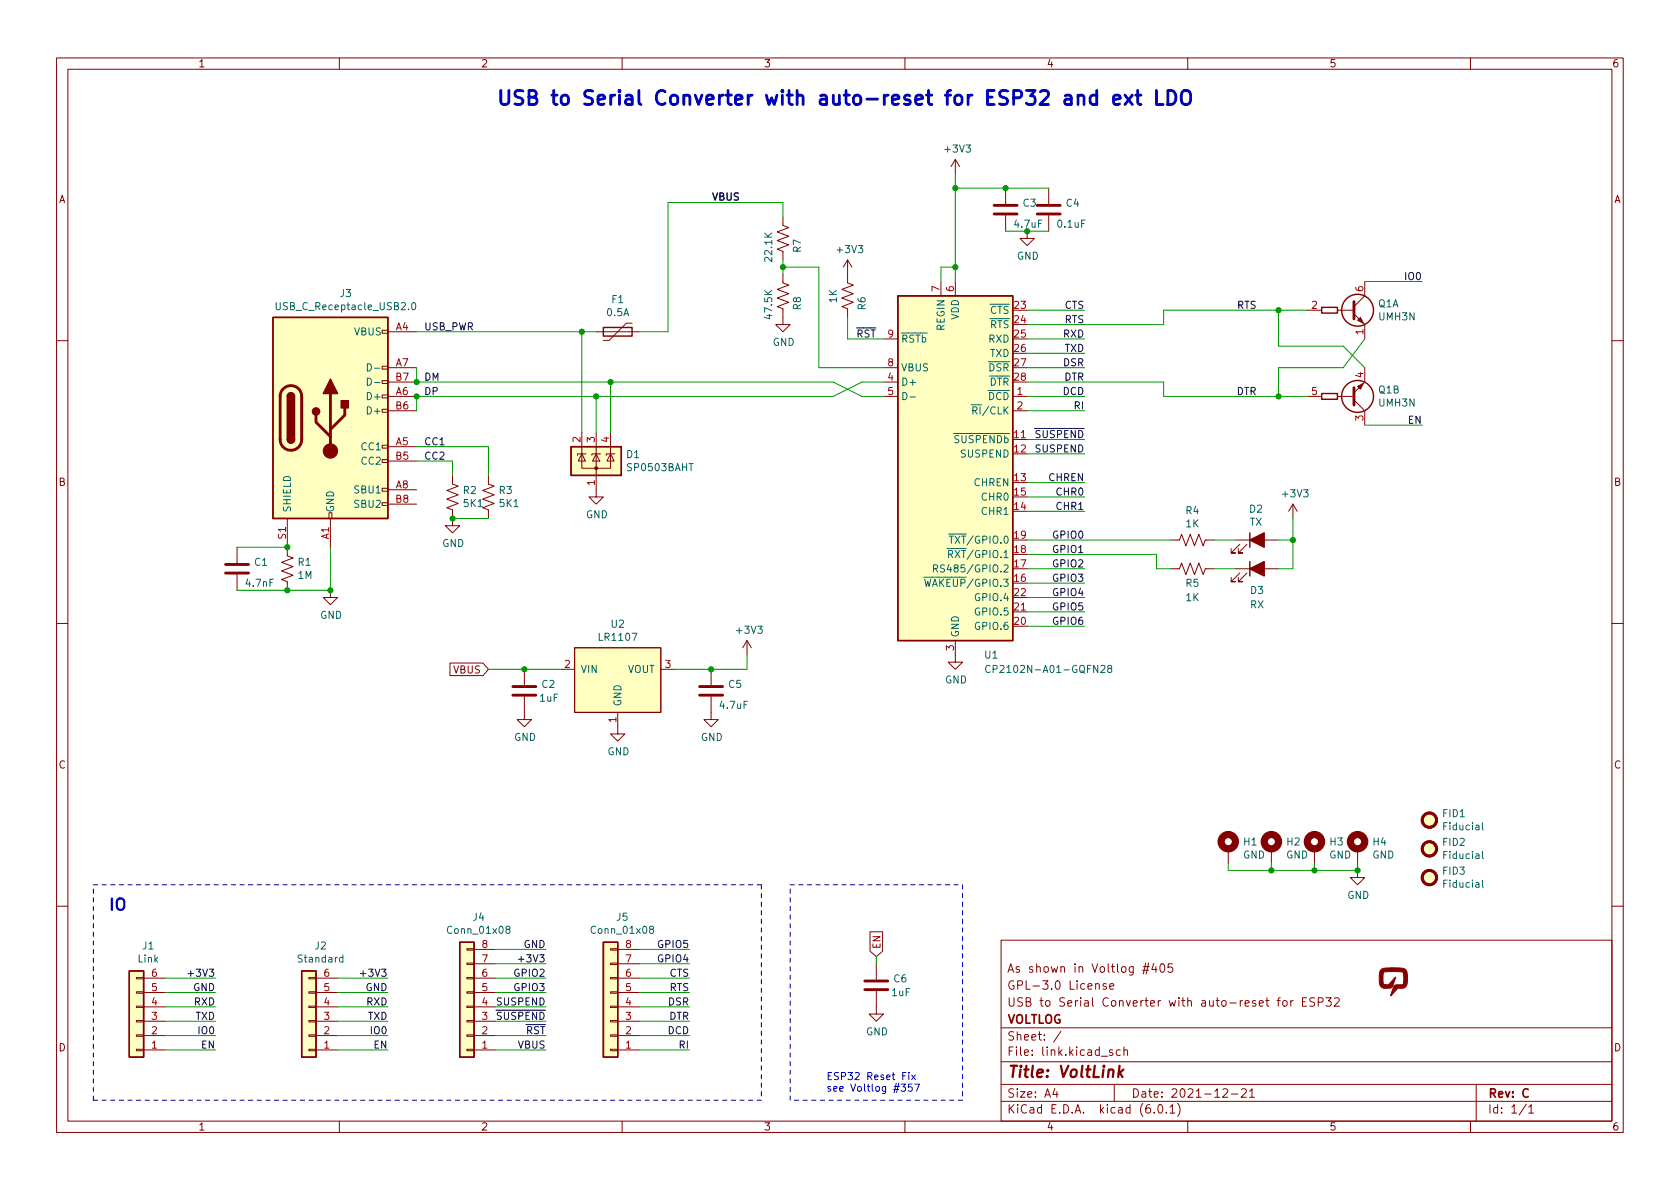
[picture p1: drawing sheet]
<svg xmlns="http://www.w3.org/2000/svg" width="297mm" height="210mm" viewBox="0 0 297 210" stroke-linecap="round" stroke-linejoin="round" font-family="sans-serif">
<g fill="none" stroke="#840000" stroke-width=".18">
<path d="M10 10.2h277v190.1h-277zM12 12.2h273v186.1h-273zM60 10.2v2M110 10.2v2M160 10.2v2M210 10.2v2M260 10.2v2M138.4 38.3v1.6l1 .4-2 .7 2 .8-2 .7 2 .8-2 .8 1 .3v1.6M168.9 28.2l-.8 1.3M168.9 28.2v2.5M168.9 28.2l.8 1.3M177.8 33.3v2.8"/>
<path d="M177.8 38.1v2.8M185.4 33.3v2.8M185.4 38.1v2.8M67.6 58.4h1v.5h-1zM68.6 58.7h5.1M105.4 58.7h7.6M111.8 57.1h-1.1l-3 3.1h-1M138.4 48.5v1.5l1 .4-2 .8 2 .7-2 .8 2 .8-2 .7 1 .4v2.8h1.3l-1.3 1.3-1.2-1.3h1.2M149.9 46v4l1 .4-2.1 .8 2.1 .7-2.1 .8 2.1 .8-2.1 .7 1.1 .4v1.5M149.9 46l-.8 1.2M149.9 46l.7 1.2M156.2 59.9h2.5"/>
<path d="M166.4 49.8v2.5M168.9 49.8v2.5M181.6 40.9v1.3h1.3l-1.3 1.2-1.3-1.2h1.3M231.1 54.9h2.6M236.5 54.9h2.9M239.4 55.5l1.9 1.9v2.5M241.3 49.8v2.5l-1.9 1.9M10 60.2h2M67.6 78.7h1v.5h-1zM67.6 72.4h1v.5h-1zM67.6 69.8h1v.6h-1zM67.6 67.3h1v.5h-1z"/>
<path d="M67.6 64.8h1v.5h-1zM68.6 79h5.1M68.6 70.1h5.1M68.6 65h5.1M68.6 72.6h5.1M68.6 67.6h5.1M102.9 76.4v3.9M105.4 76.4v11.5h1.3l-1.3 1.2-1.3-1.2h1.3M107.9 76.4v3.9M156.2 70.1h2.5M156.2 65h2.5M156.2 67.6h2.5"/>
<path d="M179.1 70.1h2.5M179.1 72.6h2.5M231.1 70.1h2.6M236.5 70.1h2.9M239.4 70.7l1.9 1.9v2.6M241.3 65v2.6l-1.9 1.9M285 60.2h2M41.9 96.8v2.8M50.8 91.7v6.6l1 .4-2 .7 2 .8-2 .8 2 .7-2 .8 1 .4v1.5M58.2 90.7h.5v1h-.5zM58.4 91.7v5.1M67.6 88.9h1v.5h-1z"/>
<path d="M67.6 86.4h1v.5h-1zM67.6 81.3h1v.5h-1zM68.6 86.6h5.1M68.6 81.5h5.1M68.6 89.1h5.1M80 84.1v1.5l1 .4-2 .7 2 .8-2 .8 2 .7-2 .8 1 .4v2.8h1.3l-1.3 1.2-1.3-1.2h1.3M86.4 84.1v1.5l1 .4-2.1 .7 2.1 .8-2.1 .8 2.1 .7-2.1 .8 1.1 .4v1.5M102.9 80.3v2.5h5v-2.5M102.9 80.3l.6 1.2h-1.3zM103.6 80.3h-1.5v.2M105.4 80.3l.6 1.2h-1.2zM106.2 80.3h-1.6v.2"/>
<path d="M107.9 80.3l.7 1.2h-1.3zM108.7 80.3h-1.5v.2M207 95.5h1.5l.4-1 .8 2 .7-2 .8 2 .8-2 .7 2 .4-1h1.5M218.4 95.5h7.7M219.2 96.3l-1.5 1.5h.7h-.7v-.8M220.5 96.3l-1.6 1.5h.8h-.8v-.8M228.6 89.1l-.8 1.3M228.6 89.1v2.6M228.6 89.1l.8 1.3M10 110.2h2M41.9 101.6v2.8M58.4 104.4v1.3h1.3l-1.3 1.2-1.3-1.2h1.3"/>
<path d="M79.6 117.2h5.8l1 1.2-1 1.1h-5.8zM92.7 118.4v2.8M99.1 118.4h2.5M101.6 114.5h15.2v11.5h-15.2zM116.8 118.4h2.6M125.7 118.4v2.8M132.1 113.3l-.8 1.2M132.1 113.3v2.5M132.1 113.3l.7 1.2M168.9 113.3v3.8h1.3l-1.3 1.3-1.3-1.3h1.3M179.1 108.2h2.5M207 100.6h1.5l.4-1 .8 2 .7-2 .8 2 .8-2 .7 2 .4-1h1.5"/>
<path d="M218.4 100.6h7.7M219.2 101.3l-1.5 1.6h.7h-.7v-.8M220.5 101.3l-1.6 1.6h.8h-.8v-.8M285 110.2h2M92.7 123.2v4h1.3l-1.3 1.3-1.3-1.3h1.3M109.2 126v3.8h1.3l-1.3 1.3-1.3-1.3h1.3M125.7 123.2v4h1.3l-1.3 1.3-1.2-1.3h1.2M217.2 150.1v2.5M224.8 150.1v2.5M232.4 150.1v2.5M240 153.9v1.3h1.3l-1.3 1.3-1.2-1.3h1.2M240 150.1v2.5"/>
<path d="M10 160.2h2M24.1 172.8h1.3v.3h-1.3zM24.1 175.4h1.3v.2h-1.3zM24.1 177.9h1.3v.3h-1.3zM25.4 178h3.8M25.4 175.5h3.8M25.4 173h3.8M54.6 172.8h1.3v.3h-1.3zM54.6 175.4h1.3v.2h-1.3zM54.6 177.9h1.3v.3h-1.3zM55.9 178h3.8M55.9 175.5h3.8"/>
<path d="M55.9 173h3.8M82.5 167.8h1.3v.2h-1.3zM82.5 170.3h1.3v.3h-1.3zM82.5 172.8h1.3v.3h-1.3zM82.5 175.4h1.3v.2h-1.3zM82.5 177.9h1.3v.3h-1.3zM83.8 178h3.8M83.8 175.5h3.8M83.8 173h3.8M83.8 170.4h3.8M83.8 167.9h3.8M107.9 167.8h1.3v.2h-1.3z"/>
<path d="M107.9 170.3h1.3v.3h-1.3zM107.9 172.8h1.3v.3h-1.3zM107.9 175.4h1.3v.2h-1.3zM107.9 177.9h1.3v.3h-1.3zM109.2 178h3.8M109.2 175.5h3.8M109.2 173h3.8M109.2 170.4h3.8M109.2 167.9h3.8M153.8 164.8h2.3v3.4l-1.2 1-1.1-1zM154.9 175.3v4h1.3l-1.3 1.3-1.2-1.3h1.2M154.9 170.4v2.8"/>
<path d="M177 166.3h108v32h-108zM193.7 174.1l.2-.2 .4 .1 .1 .9M195.6 174l-.4-.1-.2 .2 .1 .3 .5 .1v.4h-.6M196.2 174.4l.7-.1v-.3l-.5-.1-.2 .2 .1 .8h.6M202 171.6h1.1M202.1 170.9h1.1M202.6 170.3l-.5 1.9M203.1 170.3l-.5 1.9M204 170.4l-.4 1h1M204.4 170.9v1M205.2 170.6l.2-.2a.81 .81 0 0 1 .6 .7 .81 .81 0 0 1-.3 .8h-.1a.81 .81 0 0 1-.4-1.3zM207.3 170.4h-.7l-.1 .7 .2-.1 .5 .1 .2 .2-.1 .5-.2 .1-.6-.1"/>
<path d="M225.8 176.9h.6M226.4 176.4l-.4 .2v1.3M226.9 177l.4-.1 .3 .3v.4l-.3 .3h-.4l-.1-.3v-.4zM228.2 176.9v1M228.6 176.9l-.2 .1-.2 .2M230.3 177.1h.5M231 176.4h-.7v1.5h.7M232.4 176.5l-.5-.1-.3 .3 .1 .4 .7 .3v.4l-.3 .1h-.5M233.1 177.2l.7-.1 .1-.2v-.3l-.3-.2h-.5v1.5M234.4 176.4h1l-.5 .6 .4 .1v.7l-.2 .1h-.5l-.2-.1M235.9 176.6l.6-.2 .2 .2 .1 .3-.9 1h.9M285 160.2h2"/>
<path d="M24.1 180.5h1.3v.2h-1.3zM24.1 183h1.3v.3h-1.3zM24.1 185.5h1.3v.3h-1.3zM25.4 185.7h3.8M25.4 183.1h3.8M25.4 180.6h3.8M54.6 180.5h1.3v.2h-1.3zM54.6 183h1.3v.3h-1.3zM54.6 185.5h1.3v.3h-1.3zM55.9 185.7h3.8M55.9 183.1h3.8M55.9 180.6h3.8"/>
<path d="M60 198.3v2M82.5 180.5h1.3v.2h-1.3zM82.5 183h1.3v.3h-1.3zM82.5 185.5h1.3v.3h-1.3zM83.8 185.7h3.8M83.8 183.1h3.8M83.8 180.6h3.8M107.9 180.5h1.3v.2h-1.3zM107.9 183h1.3v.3h-1.3zM107.9 185.5h1.3v.3h-1.3zM109.2 185.7h3.8M109.2 183.1h3.8"/>
<path d="M109.2 180.6h3.8M110 198.3v2M160 198.3v2M177 194.8h108M177 191.8h108M177 187.8h108M177 181.8h108M186.5 192.5l-.4 1h1M186.9 193v1M187.6 182.4l-1.3 1.9M196.7 185.7l-.3-.1-.3 .2 .1 .3 .5 .1v.4h-.6M197 191.8v3"/>
<path d="M198.1 185.7l-.5-.1-.2 .3v.4l.1 .3h.6M198.7 185.8l.2-.2 .4 .1 .1 .9M198.7 185.1v1.5M204.1 196.7v.1M204.9 195.4l.2-.1a.81 .81 0 0 1 .6 .7 .81 .81 0 0 1-.3 .8h-.2a.81 .81 0 0 1-.6-.6 .81 .81 0 0 1 .3-.8zM206.2 196.7v.1M206.9 195.8l.4-.5v1.5M206.9 196.8h.8M208.2 195.1a1.72 1.72 0 0 1 0 2.3M210 198.3v2M216.2 192.7l.6-.2 .2 .2 .1 .3-1 1h1M217.7 193.5h1.2"/>
<path d="M219.5 192.7l.6-.2 .2 .2 .1 .3-1 1h1M220.9 193l.5-.5v1.5M220.9 194h.9M260 198.3v2M261 191.8v6.5M269.9 195.3l-1.3 1.9M270.3 195.8l.4-.5v1.5M270.3 196.8h.9"/>
</g>
<path d="M198 188.5l-.3 2M198 189.7l.5 .8M198.6 189.1l-.8 .8" fill="none" stroke="#840000" stroke-width=".4"/>
<g fill="none" stroke="#840000" stroke-width=".25">
<path d="M48.3 56.1h20.3v35.6h-20.3zM106.7 57.9h5.1v1.5h-5.1zM158.7 52.3h20.4v61h-20.4zM233.7 54.4h2.8v1h-2.8zM50.8 77.7a.64 .64 0 0 0 .6 .7 .64 .64 0 0 0 .7-.7M50.8 70.1a.64 .64 0 0 1 .6-.6 .64 .64 0 0 1 .7 .6M101 79h8.9v5.1h-8.9zM233.7 69.6h2.8v1h-2.8zM221 94.2v2.6M221 99.3v2.5M22.9 171.7h2.5v15.2h-2.5zM53.3 171.7h2.6v15.2h-2.6z"/>
<path d="M81.3 166.6h2.5v20.3h-2.5zM106.7 166.6h2.5v20.3h-2.5z"/>
<circle cx="240" cy="54.9" r="2.82"/>
<circle cx="240" cy="70.1" r="2.82"/>
</g>
<g fill="#840000" stroke="#840000" stroke-width=".25">
<path d="M221 95.5l2.5-1.3v2.6z"/>
<path d="M50.8 77.7h1.3a.64 .64 0 0 1-.7 .7 .64 .64 0 0 1-.6-.7z"/>
<path d="M50.8 70.1h1.3v7.6h-1.3z"/>
<path d="M51 69.7a.64 .64 0 0 1 .7-.2 .64 .64 0 0 1 .4 .6h-1.3z"/>
<path d="M58.4 67.1l1.3 2.5h-2.6z"/>
<path d="M60.3 70.9h1.3v1.2h-1.3z"/>
<path d="M221 100.6l2.5-1.3v2.5z"/>
<circle cx="55.9" cy="72.8" r=".63"/>
</g>
<g fill="none" stroke="#840000" stroke-width=".51">
<path d="M175.8 37.8h4M175.8 36.3h4M183.4 37.8h4.1M183.4 36.3h4.1M239.4 53.3v3.1M50.1 68.8a1.91 1.91 0 0 1 2.1-.5 1.91 1.91 0 0 1 1.1 1.8v7.6a1.91 1.91 0 0 1-1.9 1.9 1.91 1.91 0 0 1-1.9-1.9v-7.8l.2-.6zM55.9 73.4v1.3l2.5 2.5M58.4 69.6v10.2M61 72.1v1.3l-2.6 2.5M239.4 68.6v3M39.9 99.8h4M39.9 101.3h4"/>
<path d="M90.7 122.9h4M90.7 121.4h4M123.7 122.9h4.1M123.7 121.4h4.1M152.9 175h4.1M152.9 173.5h4.1"/>
<circle cx="252.7" cy="145" r="1.27"/>
<circle cx="252.7" cy="150.1" r="1.27"/>
<circle cx="252.7" cy="155.2" r="1.27"/>
</g>
<g fill="#ffffc2" stroke="#ffffc2" stroke-width=".18">
<path d="M48.3 56.1h20.3v35.6h-20.3z"/>
<path d="M81.3 166.6h2.5v20.3h-2.5z"/>
<path d="M22.9 171.7h2.5v15.2h-2.5z"/>
<path d="M101 79h8.9v5.1h-8.9z"/>
<path d="M53.3 171.7h2.6v15.2h-2.6z"/>
<path d="M101.6 114.5h15.2v11.5h-15.2z"/>
<path d="M106.7 166.6h2.5v20.3h-2.5z"/>
<path d="M158.7 52.3h20.4v61h-20.4z"/>
<circle cx="252.7" cy="145" r="1.27"/>
<circle cx="252.7" cy="150.1" r="1.27"/>
<circle cx="252.7" cy="155.2" r="1.27"/>
</g>
<g fill="#840000" stroke="#840000" stroke-width=".18">
<path d="M240 56.6l.5-.5 .5 1z"/>
<path d="M240 68.3l1-.5-.5 1z"/>
<path d="M244.2 171.4l.4-.2h.6h2.3a1.13 1.13 0 0 1 1.3 1.2v1.5a.89 .89 0 0 1-.9 .9h-.8l-1.2 1.3 .3-.9a1.07 1.07 0 0 1 .7-1.1h1.1a2.61 2.61 0 0 0 .1-1.9 .39 .39 0 0 0-.6-.4h-1.8l-1 .1-.2 .6 .1 1.2a.39 .39 0 0 0 .4 .4h.5l1.2-1.3-.4 1.5-.3 .3a2.25 2.25 0 0 1-1.8-.1l-.3-.5v-1.6l.1-.7z"/>
<circle cx="58.4" cy="79.8" r="1.27"/>
<circle cx="105.4" cy="82.8" r=".25"/>
</g>
<g fill="none" stroke="#006464" stroke-width=".18">
<path d="M48.8 53.5v1l.3 .3 .3-.1 .2-.2v-1M73 53.6l.1-.1a.68 .68 0 0 1 .4 .6 .68 .68 0 0 1-.4 .7 .84 .84 0 0 1-.1-1.2zM64.9 64.3a.64 .64 0 0 1 .8 .7 .64 .64 0 0 1-.8 .6zM64.9 66.9a.64 .64 0 0 1 .8 .6 .64 .64 0 0 1-.8 .6zM66.2 65.1h1M66.2 67.6h1M159.6 69.4a.64 .64 0 0 1 .8 .6 .64 .64 0 0 1-.8 .7zM160.9 70.2h1M167 99.9h-.5l-.2 .1v.4l.6 .2 .1 .3-.2 .3-.5-.1M165.1 100.5h.6l.1-.2-.1-.3-.6-.1v1.3M165.4 100.5l.4 .7M175 117.8a.6 .6 0 0 0-.8 .4 .6 .6 0 0 0 .6 .7l.2-.1"/>
<path d="M196.1 118.2l-.2-.2v-.2l.2-.1h.4l.1 .2-.1 .2-.5 .2-.1 .1v.4l.2 .1h.4l.1-.2-.1-.4-.2-.1M262.1 145.5v1.1l.2 .1M262.1 150.6v1l.2 .2M262.1 155.6v1.1l.2 .2M60.6 169.4l-.3-.1-.3 .2 .1 .6h.5M60.6 168.9v1.2M89.7 164.3l-.3-.2 .1-.2 .2-.1h.3l.2 .2-.1 .2-.5 .2-.2 .2v.2l.3 .3 .3-.1 .2-.2-.1-.3-.2-.2M115.1 164.3l-.3-.2 .1-.2 .2-.1h.3l.2 .2-.1 .2-.5 .2-.2 .2v.2l.3 .3 .3-.1 .2-.2-.1-.3-.2-.2"/>
</g>
<g fill="none" stroke="#840000" stroke-width="1.3">
<circle cx="217.2" cy="148.8" r="1.27"/>
<circle cx="224.8" cy="148.8" r="1.27"/>
<circle cx="232.4" cy="148.8" r="1.27"/>
<circle cx="240" cy="148.8" r="1.27"/>
</g>
<path d="M33.2 172.2h1M63.7 172.2h1M91.7 169.6h.9" fill="none" stroke="#0f0f0f" stroke-width=".18"/>
<path d="M193.9 16.9l-.7-.1-.5 .5v.7l.3 .4 .2 .1 .7-.1M193.9 16v2.5M196.9 17.7l1.2-.3-.1-.5-.8-.1-.3 .4v.9l.1 .3 .2 .1 .8-.1M198.9 16.8l1.3 1.7M200.2 16.8l-1.3 1.7M200.8 16.8h.9M201.2 16v2.1l.1 .3 .4 .1M204.5 16v2.5h1.2M206.5 16a1.31 1.31 0 0 1 1.4 .8 1.31 1.31 0 0 1-.5 1.6l-.9 .1zM209 16.3a.83 .83 0 0 1 .9-.3 .83 .83 0 0 1 .6 .8v.9a.83 .83 0 0 1-.8 .8 .83 .83 0 0 1-.8-.8z" fill="none" stroke="#0000c2" stroke-width=".5"/>
<path d="M159.3 191.7h.8l-.4 .5 .3 .1v.5l-.1 .2-.6-.2M160.2 189.7h-.6v1.2M160.7 189.7v.1M160.7 190.1v.8M161.2 190.1l.7 .8M161.2 191.7h-.6v.6l.2-.1h.4l.1 .2-.1 .4-.1 .2-.5-.2M161.7 191.7h.9l-.6 1.3M161.9 190.1l-.7 .8" fill="none" stroke="#0000c2" stroke-width=".18"/>
<path d="M16.5 156.5h118.1M134.6 156.5v38.1M139.7 156.5h30.5M170.2 156.5v38.1M16.5 194.6v-38.1M134.6 194.6h-118.1M139.7 194.6v-38.1M170.2 194.6h-30.5" fill="none" stroke="#0000c2" stroke-width=".18" stroke-dasharray=".8 .8"/>
<g fill="none" stroke="#009600" stroke-width=".18">
<path d="M138.4 38.3v-2.5h-20.3v22.9h-5.1M168.9 30.7v19.1M168.9 33.3h16.5M73.7 58.7h31.7M102.9 58.7v17.7M138.4 47.2h6.4v17.8h11.4M138.4 46v2.5M149.9 56.1v3.8h6.3M168.9 47.2h-2.5v2.6M177.8 40.9h7.6M181.6 54.9h10.2M181.6 59.9h10.2"/>
<path d="M226.1 54.9v6.3h11.4l3.8 3.8M231.1 54.9h-25.4v2.5h-24.1M241.3 59.9l-3.8 5.1h-11.4v5.1M241.3 49.8h10.2M73.7 65v2.6h73.6l5.1 2.5h3.8M73.7 79h12.7v5.1M105.4 70.1v6.3M107.9 67.6v8.8M156.2 67.6h-3.8l-5.1 2.5h-73.6v2.5M181.6 70.1h10.2M181.6 67.6h24.1v2.5h25.4M181.6 65h10.2"/>
<path d="M181.6 72.6h10.2M181.6 77.7h10.2M181.6 62.5h10.2M241.3 75.2h10.2M41.9 96.8h8.9M58.4 96.8v7.6h-16.5M73.7 81.5h6.3v2.6M80 91.7h6.4M181.6 95.5h25.4M181.6 98h22.9v2.6h2.5M181.6 90.4h10.2M181.6 80.3h10.2"/>
<path d="M181.6 85.3h10.2M181.6 87.9h10.2M214.6 95.5h3.8M226.1 95.5h2.5M228.6 91.7v8.9h-2.5M86.4 118.4h12.7M132.1 115.8v2.6h-12.7M181.6 100.6h10.2M181.6 103.1h10.2M181.6 105.7h10.2M181.6 108.2h10.2M181.6 110.7h10.2"/>
<path d="M214.6 100.6h3.8M217.2 152.6v1.3h22.8v-1.3M224.8 152.6v1.3M232.4 152.6v1.3M29.2 175.5h8.9M29.2 173h8.9M29.2 178h8.9M59.7 175.5h8.9M59.7 173h8.9M59.7 178h8.9M87.6 170.4h8.9M87.6 175.5h8.9"/>
<path d="M87.6 173h8.9M87.6 178h8.9M87.6 167.9h8.9M113 170.4h8.9M113 175.5h8.9M113 173h8.9M113 178h8.9M113 167.9h8.9M154.9 169.2v1.2M29.2 180.6h8.9M29.2 183.1h8.9M29.2 185.7h8.9"/>
<path d="M59.7 180.6h8.9M59.7 183.1h8.9M59.7 185.7h8.9M87.6 180.6h8.9M87.6 183.1h8.9M87.6 185.7h8.9M113 180.6h8.9M113 183.1h8.9M113 185.7h8.9"/>
</g>
<g fill="#009600" stroke="#009600" stroke-width=".18">
<circle cx="73.7" cy="67.6" r=".46"/>
<circle cx="73.7" cy="70.1" r=".46"/>
<circle cx="50.8" cy="104.4" r=".46"/>
<circle cx="50.8" cy="96.8" r=".46"/>
<circle cx="80" cy="91.7" r=".46"/>
<circle cx="58.4" cy="104.4" r=".46"/>
<circle cx="92.7" cy="118.4" r=".46"/>
<circle cx="107.9" cy="67.6" r=".46"/>
<circle cx="102.9" cy="58.7" r=".46"/>
<circle cx="105.4" cy="70.1" r=".46"/>
<circle cx="125.7" cy="118.4" r=".46"/>
<circle cx="138.4" cy="47.2" r=".46"/>
<circle cx="228.6" cy="95.5" r=".46"/>
<circle cx="226.1" cy="70.1" r=".46"/>
<circle cx="226.1" cy="54.9" r=".46"/>
<circle cx="168.9" cy="47.2" r=".46"/>
<circle cx="168.9" cy="33.3" r=".46"/>
<circle cx="177.8" cy="33.3" r=".46"/>
<circle cx="181.6" cy="40.9" r=".46"/>
<circle cx="240" cy="153.9" r=".46"/>
<circle cx="224.8" cy="153.9" r=".46"/>
<circle cx="232.4" cy="153.9" r=".46"/>
</g>
<text font-size="3.5" fill="#0000c2" x="87.6" y="18.6">USB to Serial Converter with auto-reset for ESP32 and ext LDO</text>
<text font-size="2.8" fill="#0000c2" x="19" y="161">IO</text>
<text font-size="2.8" fill="#840000" x="178" y="190.6">Title: VoltLink</text>
<g font-size="2.1" fill="#840000">
<text x="178" y="172">As shown in Voltlog #405</text>
<text x="178" y="178">USB to Serial Converter with auto-reset for ESP32</text>
<text x="178" y="175">GPL-3.0 License</text>
<text x="178" y="184">Sheet: /</text>
<text x="178" y="181">VOLTLOG</text>
<text x="178" y="186.7">File: link.kicad_sch</text>
<text x="178" y="196.9">KiCad E.D.A. kicad (6.0.1)</text>
<text x="178" y="194.1">Size: A4</text>
<text x="200" y="194.1">Date: 2021-12-21</text>
<text x="263" y="194.1">Rev: C</text>
<text x="263" y="196.9">Id: 1/1</text>
</g>
<g font-size="1.8" fill="#840000">
<text x="35" y="11.9">1</text>
<text x="85" y="11.9">2</text>
<text x="135" y="11.9">3</text>
<text x="185" y="11.9">4</text>
<text x="235" y="11.9">5</text>
<text x="285" y="11.9">6</text>
<text x="10.3" y="35.9">A</text>
<text x="285.3" y="35.9">A</text>
<text x="10.3" y="85.9">B</text>
<text x="285.3" y="85.9">B</text>
<text x="80.2" y="119.1">VBUS</text>
<text x="10.3" y="135.9">C</text>
<text x="285.3" y="135.9">C</text>
<text x="155.7" y="167.9" transform="rotate(-90 155.7 167.9)">EN</text>
<text x="10.3" y="185.9">D</text>
<text x="285.3" y="185.9">D</text>
<text x="35" y="199.9">1</text>
<text x="85" y="199.9">2</text>
<text x="135" y="199.9">3</text>
<text x="185" y="199.9">4</text>
<text x="235" y="199.9">5</text>
<text x="285" y="199.9">6</text>
</g>
<g font-size="1.8" fill="#006464">
<text x="167.2" y="27">+3V3</text>
<text x="179.5" y="40.3">4.7uF</text>
<text x="180.9" y="36.5">C3</text>
<text x="187.1" y="40.3">0.1uF</text>
<text x="188.5" y="36.5">C4</text>
<text x="136.5" y="46.1" transform="rotate(-90 136.5 46.1)">22.1K</text>
<text x="141.6" y="44.6" transform="rotate(-90 141.6 44.6)">R7</text>
<text x="148.2" y="44.7">+3V3</text>
<text x="179.8" y="45.9">GND</text>
<text x="60.2" y="52.5">J3</text>
<text x="108.2" y="53.6">F1</text>
<text x="148" y="53.5" transform="rotate(-90 148 53.5)">1K</text>
<text x="49.4" y="54.8">USB_C_Receptacle_USB2.0</text>
<text x="62.7" y="59.3">VBUS</text>
<text x="107.4" y="55.9">0.5A</text>
<text x="136.5" y="56.2" transform="rotate(-90 136.5 56.2)">47.5K</text>
<text x="141.6" y="54.8" transform="rotate(-90 141.6 54.8)">R8</text>
<text x="153" y="54.8" transform="rotate(-90 153 54.8)">R6</text>
<text x="167" y="58.4" transform="rotate(-90 167 58.4)">REGIN</text>
<text x="169.5" y="56.6" transform="rotate(-90 169.5 56.6)">VDD</text>
<text x="173.6" y="55.5">~{CTS}</text>
<text x="173.6" y="58">~{RTS}</text>
<text x="243.7" y="54.3">Q1A</text>
<text x="243.8" y="56.6">UMH3N</text>
<text x="136.6" y="61.2">GND</text>
<text x="159.3" y="65.7">VBUS</text>
<text x="159.3" y="60.6">~{RSTb}</text>
<text x="173.5" y="65.7">~{DSR}</text>
<text x="174.8" y="60.6">RXD</text>
<text x="175" y="63.1">TXD</text>
<text x="65.3" y="70.7">D+</text>
<text x="159.3" y="68.2">D+</text>
<text x="173.4" y="70.7">~{DCD}</text>
<text x="173.6" y="68.2">~{DTR}</text>
<text x="243.8" y="69.6">Q1B</text>
<text x="243.8" y="71.9">UMH3N</text>
<text x="65.3" y="73.3">D+</text>
<text x="171.3" y="73.3">~{RI}/CLK</text>
<text x="64" y="79.6">CC1</text>
<text x="64" y="82.2">CC2</text>
<text x="110.8" y="81">D1</text>
<text x="111.1" y="83.3">SP0503BAHT</text>
<text x="167.6" y="78.4">~{SUSPENDb}</text>
<text x="170" y="80.9">SUSPEND</text>
<text x="62.8" y="87.2">SBU1</text>
<text x="62.8" y="89.8">SBU2</text>
<text x="81.9" y="87.3">R2</text>
<text x="82" y="89.7">5K1</text>
<text x="88.3" y="87.3">R3</text>
<text x="88.4" y="89.7">5K1</text>
<text x="172.3" y="86">CHREN</text>
<text x="173.7" y="88.5">CHR0</text>
<text x="226.9" y="87.9">+3V3</text>
<text x="51.4" y="90.7" transform="rotate(-90 51.4 90.7)">SHIELD</text>
<text x="59.1" y="90.7" transform="rotate(-90 59.1 90.7)">GND</text>
<text x="103.6" y="91.6">GND</text>
<text x="173.7" y="91.1">CHR1</text>
<text x="209.7" y="90.9">R4</text>
<text x="209.7" y="93.2">1K</text>
<text x="220.9" y="90.6">D2</text>
<text x="220.9" y="93">TX</text>
<text x="45" y="100">C1</text>
<text x="52.7" y="100">R1</text>
<text x="78.2" y="96.7">GND</text>
<text x="166.8" y="101.2">RS485/GPIO.2</text>
<text x="167.3" y="98.7">~{RXT}/GPIO.1</text>
<text x="167.5" y="96.1">~{TXT}/GPIO.0</text>
<text x="43.6" y="103.8">4.7nF</text>
<text x="52.7" y="102.4">1M</text>
<text x="162.9" y="103.8">~{WAKEUP}/GPIO.3</text>
<text x="172.7" y="106.3">GPIO.4</text>
<text x="209.7" y="103.8">R5</text>
<text x="209.7" y="106.3">1K</text>
<text x="221" y="107.6">RX</text>
<text x="221.1" y="105">D3</text>
<text x="56.6" y="109.4">GND</text>
<text x="106.1" y="113.3">LR1107</text>
<text x="108.1" y="111">U2</text>
<text x="130.4" y="112.1">+3V3</text>
<text x="169.5" y="112.8" transform="rotate(-90 169.5 112.8)">GND</text>
<text x="172.7" y="111.4">GPIO.6</text>
<text x="172.7" y="108.8">GPIO.5</text>
<text x="102.6" y="119">VIN</text>
<text x="110.9" y="119">VOUT</text>
<text x="174.1" y="116.5">U1</text>
<text x="175.8" y="119">CP2102N-A01-GQFN28</text>
<text x="95.5" y="124.1">1uF</text>
<text x="95.8" y="121.6">C2</text>
<text x="109.9" y="125" transform="rotate(-90 109.9 125)">GND</text>
<text x="127.4" y="125.3">4.7uF</text>
<text x="128.8" y="121.6">C5</text>
<text x="167.1" y="120.8">GND</text>
<text x="90.9" y="131">GND</text>
<text x="123.9" y="131">GND</text>
<text x="107.4" y="133.5">GND</text>
<text x="219.9" y="149.5">H1</text>
<text x="227.5" y="149.5">H2</text>
<text x="235.2" y="149.5">H3</text>
<text x="242.8" y="149.5">H4</text>
<text x="255.1" y="144.5">FID1</text>
<text x="255.1" y="149.6">FID2</text>
<text x="255.4" y="146.8">Fiducial</text>
<text x="219.8" y="151.8">GND</text>
<text x="227.4" y="151.8">GND</text>
<text x="235" y="151.8">GND</text>
<text x="242.6" y="151.8">GND</text>
<text x="255.1" y="154.7">FID3</text>
<text x="255.4" y="151.9">Fiducial</text>
<text x="238.2" y="158.9">GND</text>
<text x="255.4" y="157">Fiducial</text>
<text x="25.2" y="167.9">J1</text>
<text x="55.7" y="167.9">J2</text>
<text x="79.4" y="165.1">Conn_01x08</text>
<text x="83.6" y="162.8">J4</text>
<text x="104.8" y="165.1">Conn_01x08</text>
<text x="109" y="162.8">J5</text>
<text x="24.4" y="170.2">Link</text>
<text x="52.9" y="170.2">Standard</text>
<text x="158" y="173.7">C6</text>
<text x="157.7" y="176.1">1uF</text>
<text x="153.1" y="183.1">GND</text>
</g>
<g font-size="1.8" fill="#0f0f0f">
<text x="125.7" y="35.5">VBUS</text>
<text x="248.6" y="49.5">IO0</text>
<text x="74.9" y="58.4">USB_PWR</text>
<text x="150" y="59.7">~{RST} 9</text>
<text x="188" y="59.7">RXD</text>
<text x="188.2" y="54.6">CTS</text>
<text x="188.2" y="57.1">RTS</text>
<text x="218.7" y="54.6">RTS</text>
<text x="188" y="64.8">DSR</text>
<text x="188.2" y="62.2">TXD</text>
<text x="74.9" y="67.3">DM</text>
<text x="74.9" y="69.8">DP</text>
<text x="187.9" y="69.8">DCD</text>
<text x="188.1" y="67.3">DTR</text>
<text x="218.6" y="69.8">DTR</text>
<text x="179.4" y="77.5">11 ~{SUSPEND}</text>
<text x="190" y="72.4">RI</text>
<text x="249" y="74.9">EN</text>
<text x="74.9" y="78.7">CC1</text>
<text x="74.9" y="81.3">CC2</text>
<text x="183.2" y="80">SUSPEND</text>
<text x="185.5" y="85.1">CHREN</text>
<text x="187" y="87.6">CHR0</text>
<text x="186.4" y="95.2">GPIO0</text>
<text x="187" y="90.2">CHR1</text>
<text x="186.4" y="97.8">GPIO1</text>
<text x="186.4" y="100.3">GPIO2</text>
<text x="186.4" y="105.4">GPIO4</text>
<text x="186.4" y="102.9">GPIO3</text>
<text x="186.4" y="107.9">GPIO5</text>
<text x="186.4" y="110.5">GPIO6</text>
<text x="92.6" y="167.6">GND</text>
<text x="116.5" y="167.6">GPIO5</text>
<text x="33.9" y="172.7">+3V3</text>
<text x="64.4" y="172.7">+3V3</text>
<text x="91.1" y="172.7">GPIO2</text>
<text x="92.3" y="170.2">+3V3</text>
<text x="116.5" y="170.2">GPIO4</text>
<text x="118.4" y="172.7">CTS</text>
<text x="34.2" y="175.2">GND</text>
<text x="34.4" y="177.8">RXD</text>
<text x="64.6" y="175.2">GND</text>
<text x="64.8" y="177.8">RXD</text>
<text x="88" y="177.8">SUSPEND</text>
<text x="91.1" y="175.2">GPIO3</text>
<text x="118.2" y="177.8">DSR</text>
<text x="118.4" y="175.2">RTS</text>
<text x="34.6" y="180.3">TXD</text>
<text x="35.2" y="182.9">IO0</text>
<text x="35.6" y="185.4">EN</text>
<text x="65" y="180.3">TXD</text>
<text x="65.7" y="182.9">IO0</text>
<text x="66.1" y="185.4">EN</text>
<text x="85.2" y="180.3">3 ~{SUSPEND}</text>
<text x="91.6" y="182.9">~{RST}</text>
<text x="91.6" y="185.4">VBUS</text>
<text x="118.1" y="182.9">DCD</text>
<text x="118.3" y="180.3">DTR</text>
<text x="120.2" y="185.4">RI</text>
</g>
<g font-size="1.8" fill="#a90000">
<text x="166.1" y="51.5" transform="rotate(-90 166.1 51.5)">7</text>
<text x="168.7" y="51.5" transform="rotate(-90 168.7 51.5)">6</text>
<text x="241" y="51.5" transform="rotate(-90 241 51.5)">6</text>
<text x="70" y="58.4">A4</text>
<text x="179.4" y="54.6">23</text>
<text x="179.4" y="57.1">24</text>
<text x="179.4" y="59.7">25</text>
<text x="231.9" y="54.6">2</text>
<text x="241" y="59.2" transform="rotate(-90 241 59.2)">1</text>
<text x="70" y="64.8">A7</text>
<text x="157" y="64.8">8</text>
<text x="179.4" y="62.2">26</text>
<text x="179.4" y="64.8">27</text>
<text x="70" y="69.8">A6</text>
<text x="70" y="67.3">B7</text>
<text x="157" y="67.3">4</text>
<text x="157" y="69.8">5</text>
<text x="179.4" y="67.3">28</text>
<text x="179.8" y="69.8">1</text>
<text x="231.9" y="69.8">5</text>
<text x="241" y="66.8" transform="rotate(-90 241 66.8)">4</text>
<text x="70" y="72.4">B6</text>
<text x="179.8" y="72.4">2</text>
<text x="241" y="74.4" transform="rotate(-90 241 74.4)">3</text>
<text x="70" y="78.7">A5</text>
<text x="70" y="81.3">B5</text>
<text x="102.6" y="78.2" transform="rotate(-90 102.6 78.2)">2</text>
<text x="105.2" y="78.2" transform="rotate(-90 105.2 78.2)">3</text>
<text x="107.7" y="78.2" transform="rotate(-90 107.7 78.2)">4</text>
<text x="179.4" y="80">12</text>
<text x="70" y="86.4">A8</text>
<text x="70" y="88.9">B8</text>
<text x="105.2" y="85.8" transform="rotate(-90 105.2 85.8)">1</text>
<text x="179.4" y="85.1">13</text>
<text x="179.4" y="87.6">15</text>
<text x="50.5" y="95.3" transform="rotate(-90 50.5 95.3)">S1</text>
<text x="58.2" y="95.4" transform="rotate(-90 58.2 95.4)">A1</text>
<text x="179.4" y="90.2">14</text>
<text x="179.4" y="95.2">19</text>
<text x="179.4" y="100.3">17</text>
<text x="179.4" y="97.8">18</text>
<text x="179.4" y="102.9">16</text>
<text x="179.4" y="107.9">21</text>
<text x="179.4" y="105.4">22</text>
<text x="179.4" y="110.5">20</text>
<text x="99.8" y="118.1">2</text>
<text x="117.6" y="118.1">3</text>
<text x="168.7" y="115" transform="rotate(-90 168.7 115)">3</text>
<text x="109" y="127.7" transform="rotate(-90 109 127.7)">1</text>
<text x="85.2" y="167.6">8</text>
<text x="110.6" y="167.6">8</text>
<text x="26.8" y="172.7">6</text>
<text x="57.3" y="172.7">6</text>
<text x="85.2" y="172.7">6</text>
<text x="85.2" y="170.2">7</text>
<text x="110.6" y="172.7">6</text>
<text x="110.6" y="170.2">7</text>
<text x="26.8" y="177.8">4</text>
<text x="26.8" y="175.3">5</text>
<text x="57.3" y="177.8">4</text>
<text x="57.3" y="175.3">5</text>
<text x="85.2" y="177.8">4</text>
<text x="85.2" y="175.3">5</text>
<text x="110.6" y="177.8">4</text>
<text x="110.6" y="175.3">5</text>
<text x="26.8" y="185.4">1</text>
<text x="26.8" y="182.9">2</text>
<text x="26.8" y="180.3">3</text>
<text x="57.3" y="185.4">1</text>
<text x="57.3" y="182.9">2</text>
<text x="57.3" y="180.3">3</text>
<text x="85.2" y="185.4">1</text>
<text x="85.2" y="182.9">2</text>
<text x="110.6" y="185.4">1</text>
<text x="110.6" y="182.9">2</text>
<text x="110.6" y="180.3">3</text>
</g>
<g font-size="1.8" fill="#0000c2">
<text x="146" y="191">ESP32 Reset Fix</text>
<text x="146" y="193">see Voltlog #357</text>
</g>
</svg>
